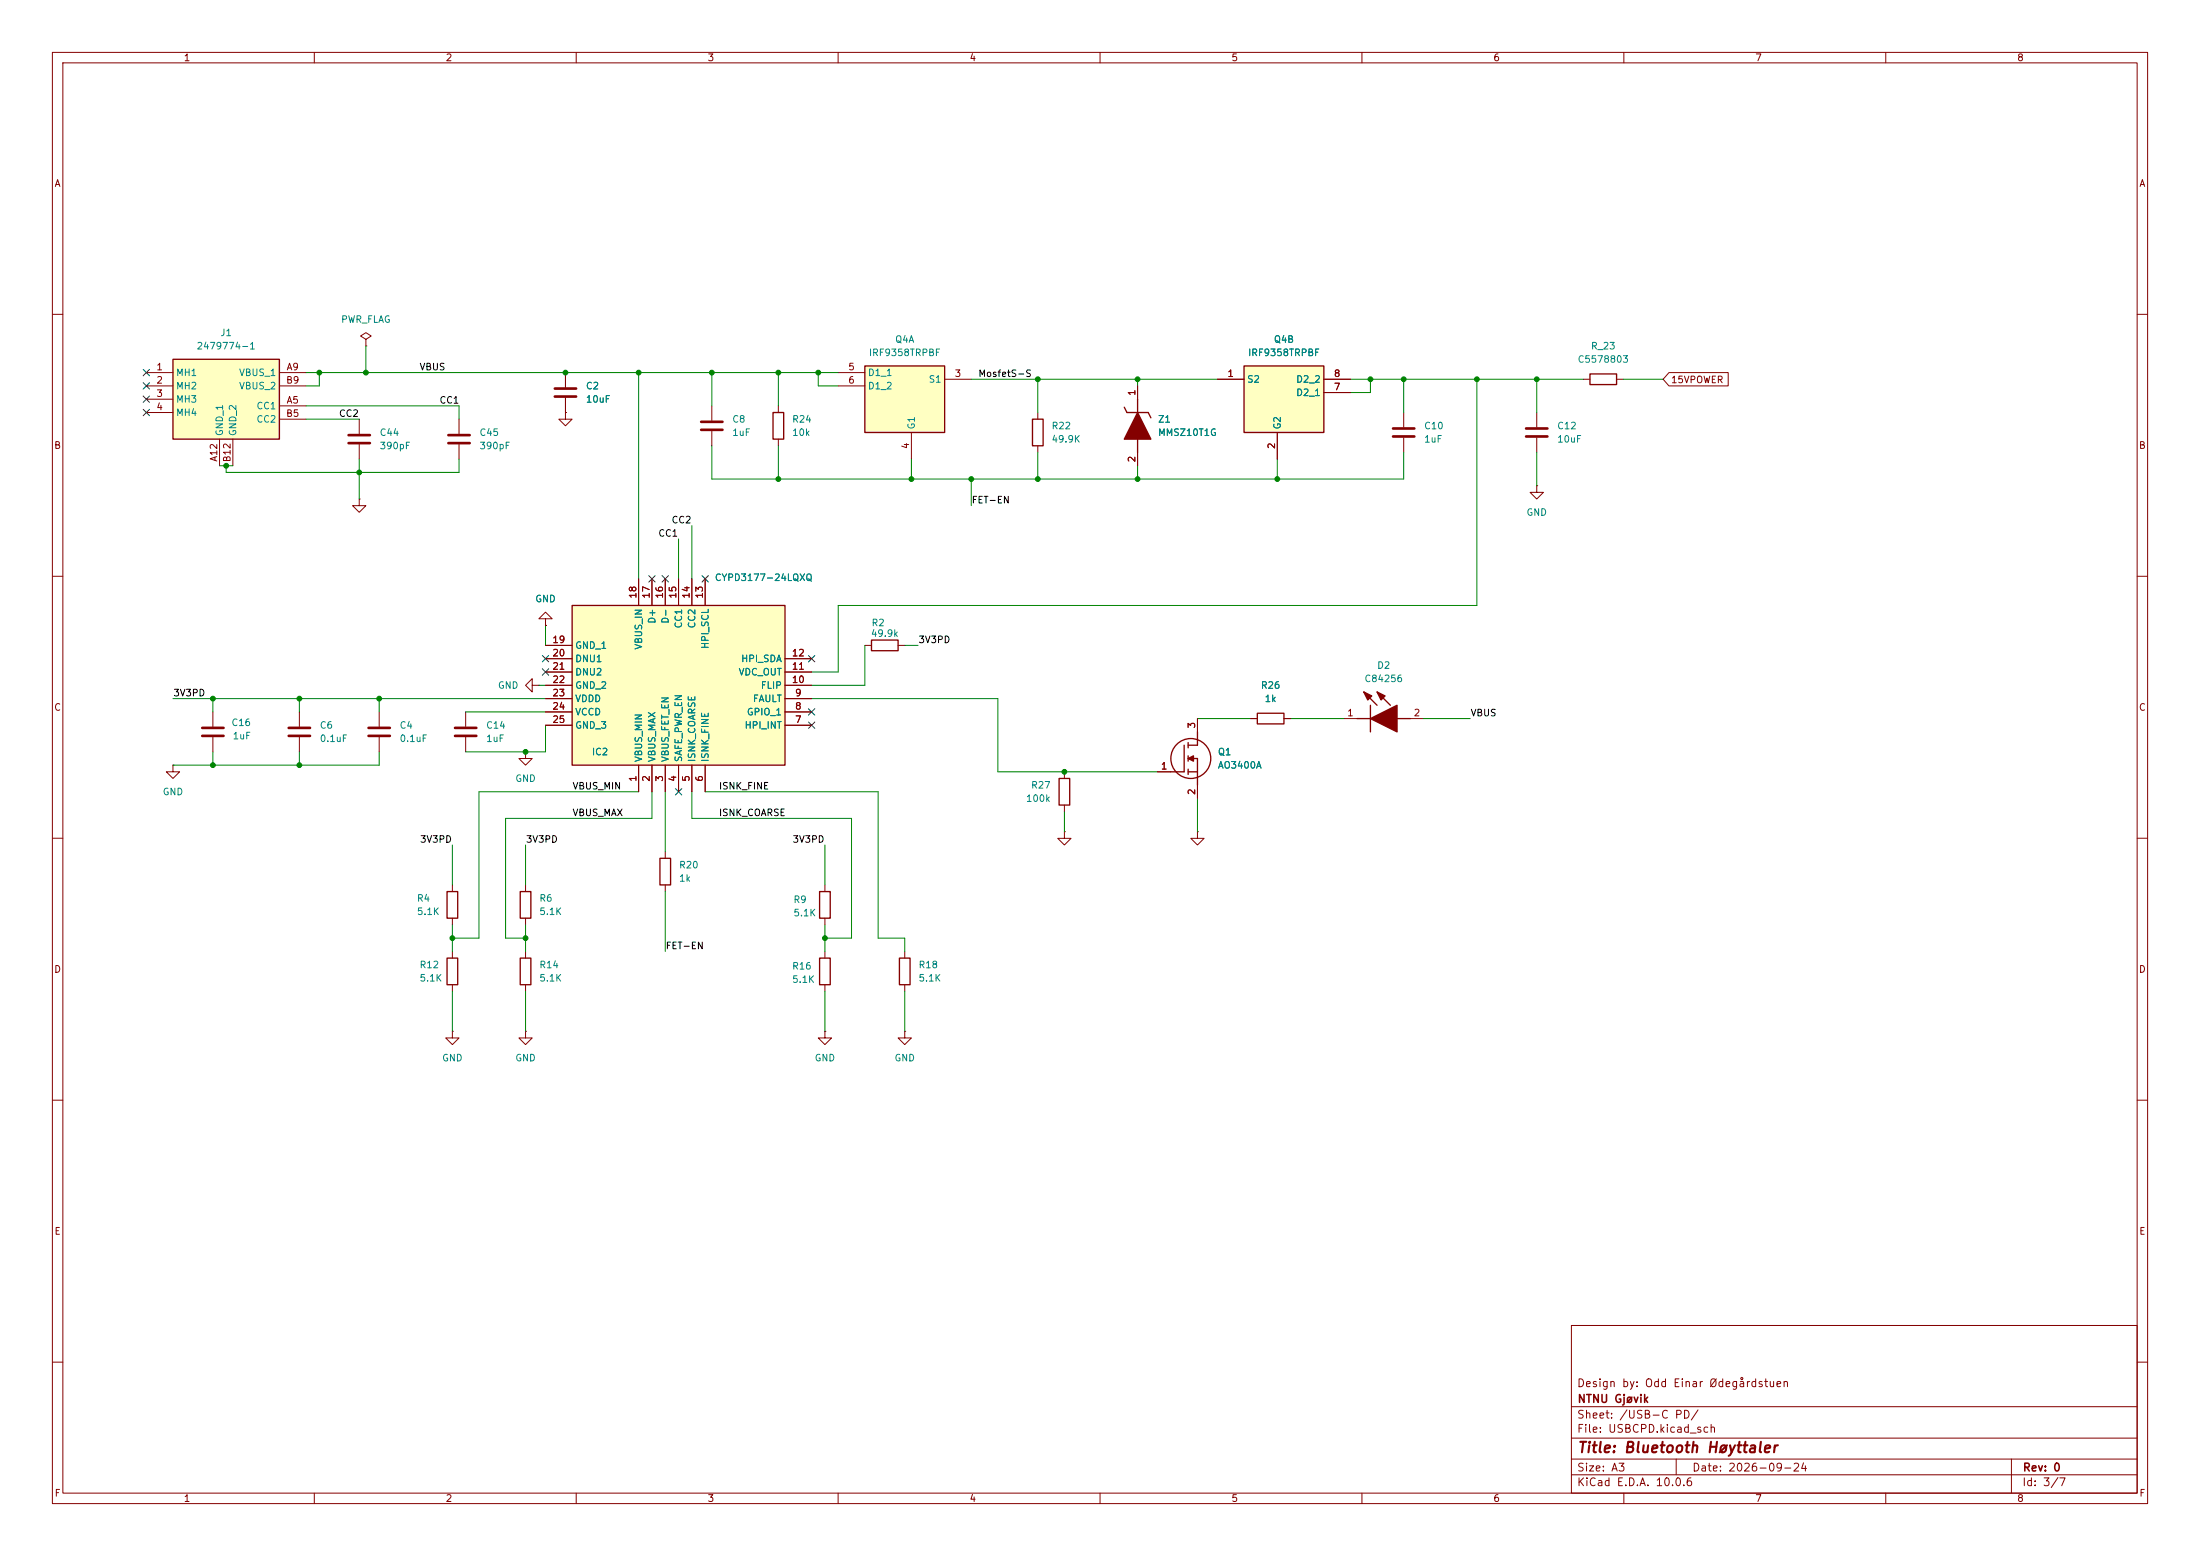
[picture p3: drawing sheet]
<svg xmlns="http://www.w3.org/2000/svg" width="420mm" height="297mm" viewBox="0 0 420 297" stroke-linecap="round" stroke-linejoin="round" font-family="sans-serif">
<g fill="none" stroke="#840000" stroke-width=".19">
<path d="M10 10h400v277h-400zM12 12h396v273h-396zM60 10v2M110 10v2M160 10v2M210 10v2M260 10v2M310 10v2M360 10v2M10 60h2M148.6 77.5v1.2M198.1 78.7v1.3"/>
<path d="M217.2 73.7v2.5M408 60h2M68.6 95.3v1.2h1.2l-1.2 1.3-1.3-1.3h1.3M68.6 95.3h.1M148.6 83.8v1.3M198.1 85.1v1.3M217.2 86.4v2.5M10 110h2M408 110h2M40.6 135.9v2.8M57.1 135.9v2.8M72.4 135.9v2.8"/>
<path d="M88.9 135.9v2.8M101.6 130.8v-1.3l-1.3 1.3 1.3 1.3v-1.3h1.3M102.9 130.8h.1M10 160h2M33 146.1v1.2h1.3l-1.3 1.3-1.3-1.3h1.3M33 146.1h.1M40.6 140.7v2.8M57.1 140.7v2.8M72.4 140.7v2.8M88.9 140.7v2.8M100.3 143.5v1.3h1.3l-1.3 1.3-1.2-1.3h1.2M100.3 143.5h.1"/>
<path d="M408 160h2M86.4 168.9v1.3M86.4 175.3v1.2M100.3 168.9v1.3M100.3 175.3v1.2M86.4 181.6v1.3M86.4 188v1.2M100.3 181.6v1.3M100.3 188v1.2M157.5 181.6v1.3M157.5 188v1.2M172.7 196.9v1.2h1.3l-1.3 1.3-1.3-1.3h1.3"/>
<path d="M172.7 196.9h.1M10 210h2M408 210h2M300 253h108v32h-108zM10 260h2M300 278.5h108M300 274.5h108M300 268.5h108M320 278.5v3M384 278.5v6.5M408 260h2M60 285v2"/>
<path d="M110 285v2M160 285v2M210 285v2M260 285v2M300 281.5h108M310 285v2M360 285v2"/>
</g>
<path d="M147.6 78.7h2v5.1h-2zM214.6 77.7l.5 1h4.1l.5 1.1M217.2 76.2v2.5M197.1 80h2v5.1h-2zM217.2 83.8v2.6M85.3 170.2h2.1v5.1h-2.1zM99.3 170.2h2v5.1h-2zM85.3 182.9h2.1v5.1h-2.1zM99.3 182.9h2v5.1h-2zM156.5 182.9h2v5.1h-2z" fill="none" stroke="#840000" stroke-width=".25"/>
<path d="M217.2 78.7l2.5 5.1h-5.1z" fill="#840000" stroke="#840000" stroke-width=".25"/>
<path d="M38.6 138.9h4.1M55.1 138.9h4.1M70.4 138.9h4M86.9 138.9h4M38.6 140.5h4.1M55.1 140.5h4.1M70.4 140.5h4M86.9 140.5h4" fill="none" stroke="#840000" stroke-width=".51"/>
<path d="M237.5 69.9h15.2v12.7h-15.2z" fill="#ffffc2"/>
<path d="M237.5 69.9h15.2v12.7h-15.2z" fill="none" stroke="#840000" stroke-width=".25"/>
<path d="M232.4 72.4h5.1M252.7 72.4h5.1M252.7 74.9h5.1M243.8 82.6v5" fill="none" stroke="#840000" stroke-width=".19"/>
<path d="M165.1 69.9h15.2v12.7h-15.2z" fill="#ffffc2"/>
<g fill="none" stroke="#840000" stroke-width=".25">
<path d="M165.1 69.9h15.2v12.7h-15.2zM303.5 71.4h5.1v2h-5.1zM228.6 139.7v2.5h-1.8M240 136.1h5.1v2.1h-5.1zM259.1 137.2h2.5M260.3 132.1l2.6 2.5M261.6 134.6v5.1M262.9 132.1l2.5 2.5M266.7 137.2h2.5M202.2 148.6h2v5.1h-2zM226.1 142.2v5.1h-2.6M226.8 147.3h1.8"/>
<path d="M226.8 141.7v1M226.8 144.3v1M226.8 146.8v1M226.8 144.8h1.8v5.1M126 163.8h2v5.1h-2zM156.5 170.2h2v5.1h-2zM171.7 182.9h2v5.1h-2z"/>
<circle cx="227.3" cy="144.8" r="3.8"/>
</g>
<g fill="none" stroke="#840000" stroke-width=".19">
<path d="M160 71.1h5.1M160 73.7h5.1M180.3 72.4h5.1M268 78.7v2.8M293.4 78.7v2.8M302.3 72.4h1.2M308.6 72.4h1.3M174 82.6v5M268 83.6v2.8M293.4 92.7v1.3h1.2l-1.2 1.3-1.3-1.3h1.3M293.4 92.7h.1M293.4 83.6v2.8"/>
<path d="M104.1 118.1h1.3l-1.3-1.3-1.2 1.3h1.2v1.3M104.1 119.4h.1M228.6 137.2v2.5M238.8 137.2h1.2M245.1 137.2h1.3M256.5 137.2h2.6M269.2 137.2h2.6M203.2 158.8v1.2h-1.3l1.3 1.3 1.3-1.3h-1.3M203.2 158.8h.1M203.2 147.3v1.3M203.2 153.7v1.2M221 147.3h2.5"/>
<path d="M228.6 158.8v1.2h-1.3l1.3 1.3 1.3-1.3h-1.3M228.6 158.8h.1M228.6 149.9v2.5M127 162.6v1.2M127 168.9v1.3M157.5 168.9v1.3M157.5 175.3v1.2M86.4 196.9v1.2h1.2l-1.2 1.3-1.3-1.3h1.3M86.4 196.9h.1M100.3 196.9v1.2h1.3l-1.3 1.3-1.2-1.3h1.2M100.3 196.9h.1M157.5 196.9v1.2h1.2l-1.2 1.3-1.3-1.3h1.3"/>
<path d="M157.5 196.9h.1M172.7 181.6v1.3M172.7 188v1.2"/>
</g>
<path d="M265.9 81.8h4.1M265.9 83.3h4.1M291.3 81.8h4.1M291.3 83.3h4.1" fill="none" stroke="#840000" stroke-width=".51"/>
<g fill="#840000" stroke="#840000" stroke-width=".25">
<path d="M261.6 137.2l5.1-2.6v5.1z"/>
<path d="M260.3 132.1l1.6 .7-.8 .8z"/>
<path d="M262.9 132.1l1.5 .7-.7 .8z"/>
<path d="M226.8 144.8l1-.5v1z"/>
</g>
<path d="M109.2 115.6h40.7v30.5h-40.7z" fill="#ffffc2"/>
<path d="M109.2 115.6h40.7v30.5h-40.7z" fill="none" stroke="#840000" stroke-width=".25"/>
<g fill="none" stroke="#840000" stroke-width=".19">
<path d="M69.8 64.8l1.1-.7-1.1-.6-1 .6 1 .7v1.2M69.8 66h.1M68.6 80v2.8M68.6 84.8v2.8M121.9 110.5v5.1M124.5 110.5v5.1M127 110.5v5.1M129.5 110.5v5.1M132.1 110.5v5.1M134.6 110.5v5.1M104.1 138.4h5.1M104.1 135.9h5.1"/>
<path d="M104.1 133.4h5.1M104.1 130.8h5.1M104.1 128.3h5.1M104.1 125.7h5.1M104.1 123.2h5.1M149.9 138.4h5M149.9 135.9h5M149.9 133.4h5M149.9 130.8h5M149.9 128.3h5M149.9 125.7h5M121.9 146.1v5"/>
<path d="M124.5 146.1v5M127 146.1v5M129.5 146.1v5M132.1 146.1v5M134.6 146.1v5"/>
</g>
<path d="M66.5 83.1h4.1M66.5 84.6h4.1" fill="none" stroke="#840000" stroke-width=".51"/>
<path d="M33 68.6h20.3v15.2h-20.3z" fill="#ffffc2"/>
<path d="M33 68.6h20.3v15.2h-20.3zM166.4 122.2h5v2h-5z" fill="none" stroke="#840000" stroke-width=".25"/>
<g fill="none" stroke="#840000" stroke-width=".19">
<path d="M27.9 71.1h5.1M27.9 73.7h5.1M27.9 76.2h5.1M27.9 78.7h5.1M53.3 71.1h5.1M53.3 73.7h5.1M53.3 77.5h5.1M107.9 78.7v1.3h1.3l-1.3 1.3-1.2-1.3h1.2M107.9 78.7h.1M107.9 71.1v2.8M107.9 75.9v2.8M135.9 77.5v2.8"/>
<path d="M217.2 73.7v2.5M232.4 72.4h5.1M252.7 72.4h5.1M252.7 74.9h5.1M318.6 71.1h11.3v2.6h-11.3l-1.1-1.3zM41.9 83.8v5.1M44.4 83.8v5.1M53.3 80h5.1M87.6 80v2.8M87.6 84.8v2.8M135.9 82.3v2.8M217.2 86.4v2.5"/>
<path d="M243.8 82.6v5M104.1 119.4h.1M121.9 110.5v5.1M124.5 110.5v5.1M127 110.5v5.1M129.5 110.5v5.1M132.1 110.5v5.1M134.6 110.5v5.1M104.1 123.2h5.1M104.1 138.4h5.1M104.1 135.9h5.1M104.1 133.4h5.1"/>
<path d="M104.1 130.8h5.1M104.1 128.3h5.1M104.1 125.7h5.1M149.9 138.4h5M149.9 135.9h5M149.9 133.4h5M149.9 130.8h5M149.9 128.3h5M149.9 125.7h5M165.1 123.2h1.3M171.4 123.2h1.3M228.6 137.2v2.5"/>
<path d="M238.8 137.2h1.2M245.1 137.2h1.3M121.9 146.1v5M124.5 146.1v5M127 146.1v5M129.5 146.1v5M132.1 146.1v5M134.6 146.1v5M221 147.3h2.5M228.6 149.9v2.5"/>
</g>
<path d="M105.9 74.2h4.1M105.9 75.7h4.1M85.6 83.1h4.1M85.6 84.6h4.1M133.9 80.5h4M133.9 82h4" fill="none" stroke="#840000" stroke-width=".51"/>
<g fill="none" stroke="#008400" stroke-width=".19">
<path d="M58.4 71.1h101.6M58.4 77.5h29.2v2.5M61 71.1v2.6h-2.6M69.8 66v5.1M121.9 71.1v39.4M135.9 71.1v6.4M148.6 71.1v6.4M156.2 71.1v2.6h3.8M185.4 72.4h47M198.1 72.4v6.3M217.2 72.4v1.3M257.8 72.4h44.5"/>
<path d="M261.6 72.4v2.5h-3.8M268 72.4v6.3M281.9 72.4v43.2h-121.9v12.7h-5.1M293.4 72.4v6.3M309.9 72.4h7.6M41.9 88.9h2.5M58.4 80h10.2M68.6 87.6v7.7M87.6 87.6v2.6h-44.4v-1.3M135.9 85.1v6.3h132.1v-5M148.6 85.1v6.3M174 87.6v3.8"/>
<path d="M185.4 91.4v5.1M198.1 86.4v5M217.2 88.9v2.5M243.8 87.6v3.8M293.4 86.4v6.3M104.1 119.4v3.8M129.5 102.9v7.6M132.1 100.3v10.2M33 133.4h71.1M40.6 133.4v2.5M57.1 133.4v2.5M72.4 133.4v2.5"/>
<path d="M88.9 135.9h15.2M102.9 130.8h1.2M104.1 138.4v5.1h-15.2M154.9 133.4h35.6v13.9h30.5M165.1 123.2v7.6h-10.2M172.7 123.2h2.6M228.6 137.2h10.2M246.4 137.2h10.1M271.8 137.2h8.9M40.6 143.5v2.6M57.1 143.5v2.6M72.4 143.5v2.6h-39.4"/>
<path d="M121.9 151.1h-30.5v28h-5M124.5 151.1v5.1h-28v22.9h3.8M127 151.1v11.5M132.1 151.1v5.1h30.5v22.9h-5.1M134.6 151.1h33v28h5.1v2.5M203.2 154.9v3.9M228.6 152.4v6.4M86.4 161.3v7.6M86.4 176.5v5.1M100.3 161.3v7.6M100.3 176.5v5.1M127 170.2v11.4"/>
<path d="M157.5 161.3v7.6M157.5 176.5v5.1M86.4 189.2v7.7M100.3 189.2v7.7M157.5 189.2v7.7M172.7 189.2v7.7"/>
</g>
<g fill="none" stroke="#000084" stroke-width=".19">
<path d="M27.3 75.6l1.2 1.2M27.3 73.1l1.2 1.2M27.3 70.5l1.2 1.2M27.3 78.1l1.2 1.2M28.5 75.6l-1.2 1.2M28.5 73.1l-1.2 1.2M28.5 70.5l-1.2 1.2M28.5 78.1l-1.2 1.2M123.9 109.9l1.2 1.2M125.1 109.9l-1.2 1.2M126.4 109.9l1.2 1.2M127.6 109.9l-1.2 1.2"/>
<path d="M134 109.9l1.2 1.2M135.2 109.9l-1.2 1.2M103.5 125.1l1.2 1.2M103.5 127.7l1.2 1.2M104.7 125.1l-1.2 1.2M104.7 127.7l-1.2 1.2M154.3 125.1l1.2 1.2M154.3 137.8l1.2 1.2M154.3 135.3l1.2 1.2M155.5 125.1l-1.2 1.2M155.5 137.8l-1.2 1.2M155.5 135.3l-1.2 1.2"/>
<path d="M128.9 150.5l1.2 1.2M130.1 150.5l-1.2 1.2"/>
</g>
<g fill="#008400" stroke="#008400" stroke-width=".19">
<circle cx="148.6" cy="91.4" r=".46"/>
<circle cx="217.2" cy="91.4" r=".46"/>
<circle cx="198.1" cy="91.4" r=".46"/>
<circle cx="185.4" cy="91.4" r=".46"/>
<circle cx="198.1" cy="72.4" r=".46"/>
<circle cx="217.2" cy="72.4" r=".46"/>
<circle cx="121.9" cy="71.1" r=".46"/>
<circle cx="148.6" cy="71.1" r=".46"/>
<circle cx="156.2" cy="71.1" r=".46"/>
<circle cx="135.9" cy="71.1" r=".46"/>
<circle cx="203.2" cy="147.3" r=".46"/>
<circle cx="174" cy="91.4" r=".46"/>
<circle cx="107.9" cy="71.1" r=".46"/>
<circle cx="69.8" cy="71.1" r=".46"/>
<circle cx="61" cy="71.1" r=".46"/>
<circle cx="68.6" cy="90.2" r=".46"/>
<circle cx="157.5" cy="179.1" r=".46"/>
<circle cx="268" cy="72.4" r=".46"/>
<circle cx="261.6" cy="72.4" r=".46"/>
<circle cx="243.8" cy="91.4" r=".46"/>
<circle cx="293.4" cy="72.4" r=".46"/>
<circle cx="281.9" cy="72.4" r=".46"/>
<circle cx="57.1" cy="133.4" r=".46"/>
<circle cx="72.4" cy="133.4" r=".46"/>
<circle cx="57.1" cy="146.1" r=".46"/>
<circle cx="40.6" cy="146.1" r=".46"/>
<circle cx="100.3" cy="143.5" r=".46"/>
<circle cx="43.2" cy="88.9" r=".46"/>
<circle cx="40.6" cy="133.4" r=".46"/>
<circle cx="86.4" cy="179.1" r=".46"/>
<circle cx="100.3" cy="179.1" r=".46"/>
</g>
<text font-size="2" fill="#840000" x="301" y="277.8">Title: Bluetooth Høyttaler</text>
<g font-size="1.5" fill="#840000">
<text x="300.9" y="265.1">Design by: Odd Einar Ødegårdstuen</text>
<text x="301" y="268.1">NTNU Gjøvik</text>
<text x="300.9" y="273.8">File: USBCPD.kicad_sch</text>
<text x="300.9" y="271.1">Sheet: /USB-C PD/</text>
<text x="300.9" y="281.2">Size: A3</text>
<text x="322.9" y="281.2">Date: 2026-09-24</text>
<text x="386" y="281.2">Rev: 0</text>
<text x="300.9" y="284">KiCad E.D.A. 10.0.6</text>
<text x="385.9" y="284">Id: 3/7</text>
</g>
<g font-size="1.3" fill="#840000">
<text x="35" y="12">1</text>
<text x="85" y="12">2</text>
<text x="135" y="12">3</text>
<text x="185" y="12">4</text>
<text x="235" y="12">5</text>
<text x="285" y="12">6</text>
<text x="335" y="12">7</text>
<text x="385" y="12">8</text>
<text x="10.3" y="36">A</text>
<text x="408.3" y="36">A</text>
<text x="29.7" y="71">1</text>
<text x="54.6" y="71">A9</text>
<text x="161.8" y="71">5</text>
<text x="29.7" y="73.5">2</text>
<text x="29.7" y="76.1">3</text>
<text x="54.5" y="73.5">B9</text>
<text x="54.6" y="77.3">A5</text>
<text x="161.8" y="73.5">6</text>
<text x="182.1" y="72.3">3</text>
<text x="217" y="75.7" transform="rotate(-90 217 75.7)">1</text>
<text x="234.2" y="72.3">1</text>
<text x="254.5" y="74.8">7</text>
<text x="254.5" y="72.3">8</text>
<text x="318.9" y="73.4">15VPOWER</text>
<text x="29.7" y="78.6">4</text>
<text x="54.5" y="79.9">B5</text>
<text x="10.2" y="86">B</text>
<text x="41.8" y="88.2" transform="rotate(-90 41.8 88.2)">A12</text>
<text x="44.3" y="88.3" transform="rotate(-90 44.3 88.3)">B12</text>
<text x="173.9" y="85.8" transform="rotate(-90 173.9 85.8)">4</text>
<text x="217" y="88.4" transform="rotate(-90 217 88.4)">2</text>
<text x="243.7" y="85.8" transform="rotate(-90 243.7 85.8)">2</text>
<text x="408.2" y="86">B</text>
<text x="121.8" y="114.4" transform="rotate(-90 121.8 114.4)">18</text>
<text x="124.3" y="114.4" transform="rotate(-90 124.3 114.4)">17</text>
<text x="126.9" y="114.4" transform="rotate(-90 126.9 114.4)">16</text>
<text x="129.4" y="114.4" transform="rotate(-90 129.4 114.4)">15</text>
<text x="131.9" y="114.4" transform="rotate(-90 131.9 114.4)">14</text>
<text x="134.5" y="114.4" transform="rotate(-90 134.5 114.4)">13</text>
<text x="105.3" y="123.1">19</text>
<text x="105.3" y="125.6">20</text>
<text x="151.1" y="125.6">12</text>
<text x="105.3" y="128.1">21</text>
<text x="105.3" y="130.7">22</text>
<text x="151.1" y="130.7">10</text>
<text x="151.1" y="128.1">11</text>
<text x="10.2" y="136">C</text>
<text x="105.3" y="133.2">23</text>
<text x="105.3" y="135.8">24</text>
<text x="151.7" y="135.8">8</text>
<text x="151.7" y="133.2">9</text>
<text x="257.1" y="137">1</text>
<text x="269.8" y="137">2</text>
<text x="408.2" y="136">C</text>
<text x="105.3" y="138.3">25</text>
<text x="151.7" y="138.3">7</text>
<text x="228.5" y="139.2" transform="rotate(-90 228.5 139.2)">3</text>
<text x="121.8" y="149.3" transform="rotate(-90 121.8 149.3)">1</text>
<text x="124.3" y="149.3" transform="rotate(-90 124.3 149.3)">2</text>
<text x="126.9" y="149.3" transform="rotate(-90 126.9 149.3)">3</text>
<text x="129.4" y="149.3" transform="rotate(-90 129.4 149.3)">4</text>
<text x="131.9" y="149.3" transform="rotate(-90 131.9 149.3)">5</text>
<text x="134.5" y="149.3" transform="rotate(-90 134.5 149.3)">6</text>
<text x="221.5" y="147.2">1</text>
<text x="228.5" y="151.9" transform="rotate(-90 228.5 151.9)">2</text>
<text x="10.2" y="186">D</text>
<text x="408.2" y="186">D</text>
<text x="10.3" y="236">E</text>
<text x="408.3" y="236">E</text>
<text x="10.3" y="286">F</text>
<text x="35" y="287">1</text>
<text x="85" y="287">2</text>
<text x="135" y="287">3</text>
<text x="185" y="287">4</text>
<text x="235" y="287">5</text>
<text x="285" y="287">6</text>
<text x="335" y="287">7</text>
<text x="385" y="287">8</text>
<text x="408.3" y="286">F</text>
</g>
<g font-size="1.3" fill="#008484">
<text x="42" y="64.5">J1</text>
<text x="65" y="61.9">PWR_FLAG</text>
<text x="170.8" y="65.7">Q4A</text>
<text x="243.1" y="65.7">Q4B</text>
<text x="37.4" y="67">2479774-1</text>
<text x="165.8" y="68.3">IRF9358TRPBF</text>
<text x="238.1" y="68.3">IRF9358TRPBF</text>
<text x="301.1" y="69.5">C5578803</text>
<text x="303.6" y="67">R_23</text>
<text x="33.5" y="72.1">MH1</text>
<text x="33.5" y="74.6">MH2</text>
<text x="33.5" y="77.2">MH3</text>
<text x="45.5" y="72.1">VBUS_1</text>
<text x="45.5" y="74.6">VBUS_2</text>
<text x="111.7" y="74.6">C2</text>
<text x="111.7" y="77.2">10uF</text>
<text x="165.6" y="72.1">D1_1</text>
<text x="165.6" y="74.6">D1_2</text>
<text x="177.2" y="73.4">S1</text>
<text x="238" y="73.4">S2</text>
<text x="247.3" y="75.9">D2_1</text>
<text x="247.3" y="73.4">D2_2</text>
<text x="33.5" y="79.7">MH4</text>
<text x="42.9" y="83.3" transform="rotate(-90 42.9 83.3)">GND_1</text>
<text x="45.4" y="83.3" transform="rotate(-90 45.4 83.3)">GND_2</text>
<text x="48.9" y="78.4">CC1</text>
<text x="48.9" y="81">CC2</text>
<text x="72.4" y="83.5">C44</text>
<text x="91.4" y="83.5">C45</text>
<text x="139.7" y="81">C8</text>
<text x="139.7" y="83.5">1uF</text>
<text x="151.1" y="81">R24</text>
<text x="151.1" y="83.5">10k</text>
<text x="175" y="82.1" transform="rotate(-90 175 82.1)">G1</text>
<text x="200.6" y="82.2">R22</text>
<text x="221" y="81">Z1</text>
<text x="221" y="83.5">MMSZ10T1G</text>
<text x="244.8" y="82.1" transform="rotate(-90 244.8 82.1)">G2</text>
<text x="271.8" y="82.2">C10</text>
<text x="297.2" y="82.2">C12</text>
<text x="72.4" y="86.1">390pF</text>
<text x="91.4" y="86.1">390pF</text>
<text x="200.6" y="84.8">49.9K</text>
<text x="271.8" y="84.8">1uF</text>
<text x="297.2" y="84.8">10uF</text>
<text x="291.3" y="98.8">GND</text>
<text x="136.4" y="111.2">CYPD3177-24LQXQ</text>
<text x="102.1" y="115.3">GND</text>
<text x="125.4" y="119.1" transform="rotate(-90 125.4 119.1)">D+</text>
<text x="128" y="119.1" transform="rotate(-90 128 119.1)">D-</text>
<text x="166.3" y="119.8">R2</text>
<text x="109.7" y="124.2">GND_1</text>
<text x="122.9" y="124.1" transform="rotate(-90 122.9 124.1)">VBUS_IN</text>
<text x="130.5" y="120.1" transform="rotate(-90 130.5 120.1)">CC1</text>
<text x="133" y="120.1" transform="rotate(-90 133 120.1)">CC2</text>
<text x="135.6" y="124" transform="rotate(-90 135.6 124)">HPI_SCL</text>
<text x="166.2" y="121.9">49.9k</text>
<text x="95" y="131.8">GND</text>
<text x="109.7" y="126.7">DNU1</text>
<text x="109.7" y="129.2">DNU2</text>
<text x="109.7" y="131.8">GND_2</text>
<text x="140.9" y="129.2">VDC_OUT</text>
<text x="141.4" y="126.7">HPI_SDA</text>
<text x="145.1" y="131.8">FLIP</text>
<text x="240.6" y="131.8">R26</text>
<text x="260.4" y="130.5">C84256</text>
<text x="262.8" y="128">D2</text>
<text x="109.7" y="134.3">VDDD</text>
<text x="109.7" y="136.9">VCCD</text>
<text x="142.5" y="136.9">GPIO_1</text>
<text x="143.6" y="134.3">FAULT</text>
<text x="241.3" y="134.3">1k</text>
<text x="44.1" y="138.9">C16</text>
<text x="44.3" y="141.4">1uF</text>
<text x="60.9" y="139.4">C6</text>
<text x="60.9" y="141.9">0.1uF</text>
<text x="76.2" y="139.4">C4</text>
<text x="76.2" y="141.9">0.1uF</text>
<text x="92.7" y="139.4">C14</text>
<text x="92.7" y="141.9">1uF</text>
<text x="109.7" y="139.4">GND_3</text>
<text x="142" y="139.4">HPI_INT</text>
<text x="98.3" y="149.6">GND</text>
<text x="112.9" y="144.5">IC2</text>
<text x="122.9" y="145.6" transform="rotate(-90 122.9 145.6)">VBUS_MIN</text>
<text x="125.4" y="145.6" transform="rotate(-90 125.4 145.6)">VBUS_MAX</text>
<text x="128" y="145.6" transform="rotate(-90 128 145.6)">VBUS_FET_EN</text>
<text x="130.5" y="145.6" transform="rotate(-90 130.5 145.6)">SAFE_PWR_EN</text>
<text x="133" y="145.6" transform="rotate(-90 133 145.6)">ISNK_COARSE</text>
<text x="135.6" y="145.6" transform="rotate(-90 135.6 145.6)">ISNK_FINE</text>
<text x="232.4" y="144.5">Q1</text>
<text x="232.4" y="147">AO3400A</text>
<text x="31" y="152.1">GND</text>
<text x="195.8" y="153.4">100k</text>
<text x="196.7" y="150.8">R27</text>
<text x="129.5" y="166.1">R20</text>
<text x="79.5" y="172.4">R4</text>
<text x="102.9" y="172.4">R6</text>
<text x="129.5" y="168.6">1k</text>
<text x="151.4" y="172.7">R9</text>
<text x="79.5" y="175">5.1K</text>
<text x="102.9" y="175">5.1K</text>
<text x="151.4" y="175.2">5.1K</text>
<text x="80" y="185.1">R12</text>
<text x="102.9" y="185.1">R14</text>
<text x="151.1" y="185.4">R16</text>
<text x="175.2" y="185.1">R18</text>
<text x="80" y="187.7">5.1K</text>
<text x="102.9" y="187.7">5.1K</text>
<text x="151.1" y="187.9">5.1K</text>
<text x="175.2" y="187.7">5.1K</text>
<text x="84.3" y="202.9">GND</text>
<text x="98.3" y="202.9">GND</text>
<text x="155.4" y="202.9">GND</text>
<text x="170.7" y="202.9">GND</text>
</g>
<g font-size="1.3">
<text x="80" y="71">VBUS</text>
<text x="83.8" y="77.3">CC1</text>
<text x="186.7" y="72.3">MosfetS-S</text>
<text x="64.6" y="79.9">CC2</text>
<text x="128.1" y="100.2">CC2</text>
<text x="185.4" y="96.4">FET-EN</text>
<text x="125.6" y="102.7">CC1</text>
<text x="175.2" y="123.1">3V3PD</text>
<text x="33" y="133.2">3V3PD</text>
<text x="280.6" y="137">VBUS</text>
<text x="109.2" y="151">VBUS_MIN</text>
<text x="137.1" y="151">ISNK_FINE</text>
<text x="80.1" y="161.2">3V3PD</text>
<text x="100.3" y="161.2">3V3PD</text>
<text x="109.2" y="156.1">VBUS_MAX</text>
<text x="137.1" y="156.1">ISNK_COARSE</text>
<text x="151.2" y="161.2">3V3PD</text>
<text x="127" y="181.5">FET-EN</text>
</g>
</svg>
